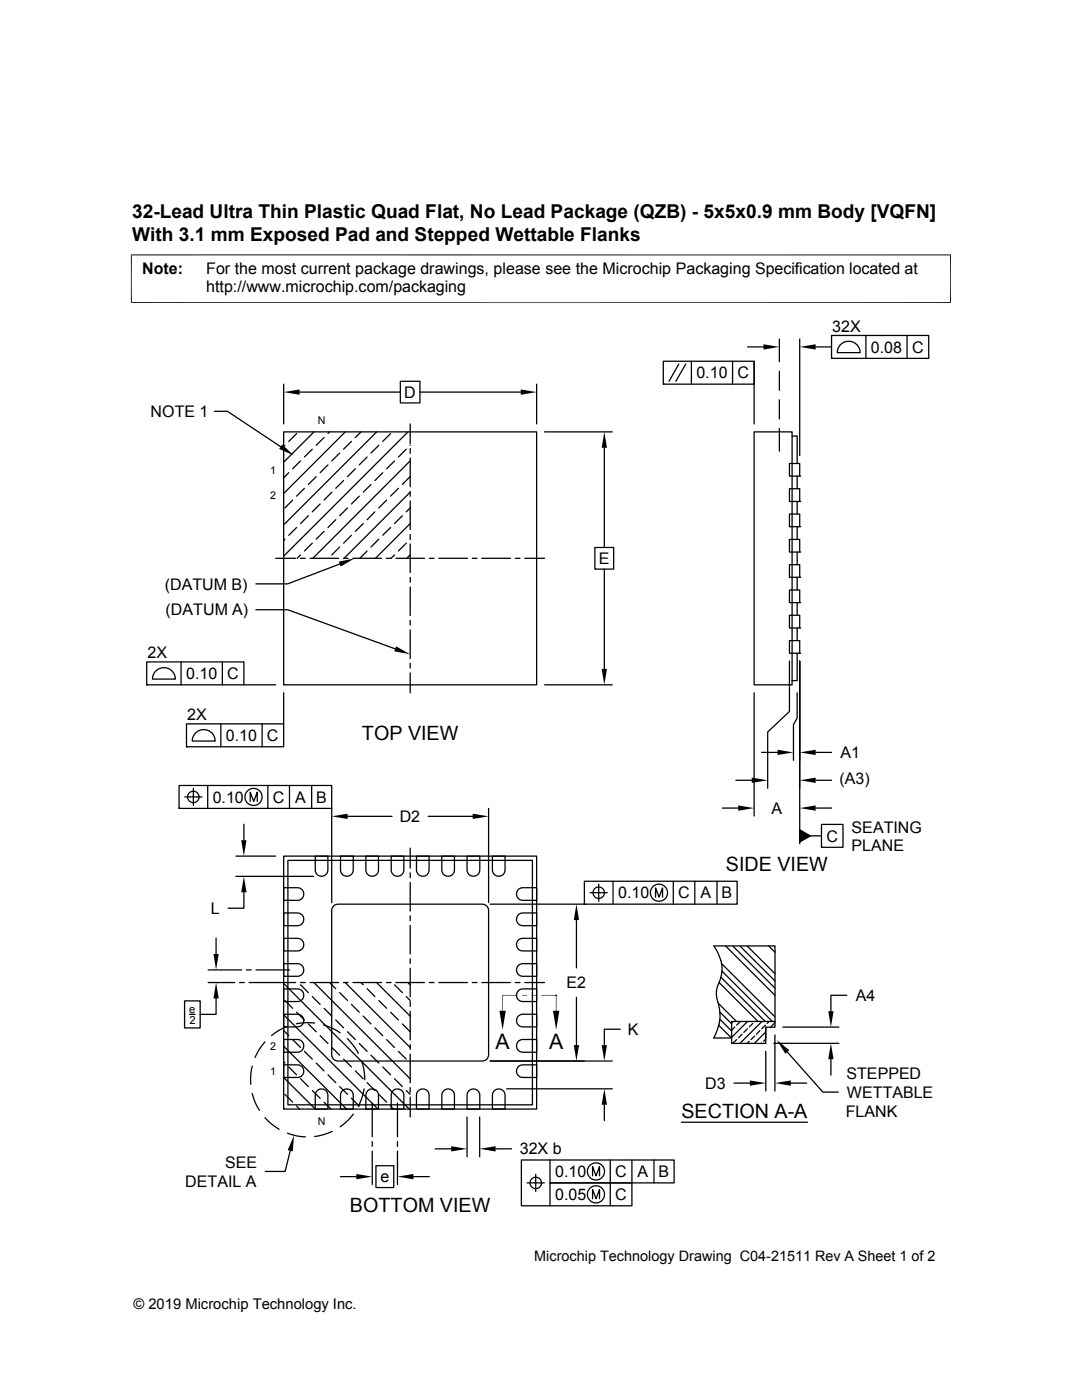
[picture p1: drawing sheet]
<svg xmlns="http://www.w3.org/2000/svg" width="216mm" height="279mm" viewBox="0 0 216 279" stroke-linecap="round" stroke-linejoin="round" font-family="sans-serif">
<g fill="none" stroke="#000" stroke-width=".25">
<path d="M56.6 76.7v7.9M59.8 78.3h20.1M79.9 76.1h3.9v4.3h-3.9zM83.8 78.3h20.1M107.1 76.7v7.9M132.4 72.1h18.1v4.6h-18.1zM132.4 76.7h.1M135.4 72.7l-1.9 3.4M136.8 72.7l-1.9 3.4M138 72.1v4.6M146.2 72.1v4.6M149.2 69.2h3.1"/>
<path d="M150.5 72.1v12.5M155.5 67.6v4.6M155.5 74.1v3.8M155.5 79.8v3.8M159.6 67.6v23.3M162.8 69.2h3.1M165.9 67h19.4v4.5h-19.4zM165.9 71.5h.1M167.8 68.7a2.3 2.3 0 0 1 2.5-.4 2.3 2.3 0 0 1 1.3 2.1h-4.5l.3-1.2zM172.8 67v4.5M181 67v4.5M42.8 82.1h2.6l10.6 7.1"/>
<path d="M56.6 86.2h50.5v50.5h-50.5zM56.9 88.9l-.3 .2M57.6 94.3l-1 1.1M58.4 99.8l-1.5 1.6M59.2 86.5l-1.6 1.6M60 92l-1.6 1.6M60.7 97.5l-1.5 1.5M62.3 89.6l-1.6 1.6M62.7 86.2l-6.1 6M63.1 95.1l-1.6 1.6M64.7 87.3l-1.6 1.6M65.4 92.8l-1.5 1.5"/>
<path d="M65.8 86.2l-.4 .3M66.2 98.2l-1.5 1.6M67.8 90.4l-1.6 1.6M68.6 95.9l-1.6 1.6M68.9 86.2l-12.3 12.3M70.1 88.1l-1.5 1.5M70.9 93.6l-1.6 1.5M71.7 99l-1.6 1.6M72 86.2l-1.1 1.1M73.3 91.2l-1.6 1.6M74 96.7l-1.5 1.5M75.2 86.2l-18.6 18.6"/>
<path d="M75.6 88.9l-1.6 1.5M76.4 94.3l-1.6 1.6M77.2 99.8l-1.6 1.6M77.9 86.5l-1.5 1.6M78.7 92l-1.5 1.6M79.5 97.5l-1.6 1.5M81.1 89.6l-1.6 1.6M81.4 86.2l-24.8 24.8M81.8 98.2l-13.2 13.2M81.8 92l-19.4 19.4M81.8 88.9h.1M81.8 95.1l-1.5 1.6"/>
<path d="M81.9 84.6v4M81.9 89.5v1M81.9 91.4v5.7M81.9 98.1v.9M81.9 100v5.7M108.7 86.2h13.5M120.6 89.4v19.9M150.5 86.2h7.6v50.5h-7.6zM155.5 85.5v4.5M157.5 97.5h2.1v2.6h-2.1zM157.5 92.5h2.1v2.5h-2.1zM158.1 87h1v5.5"/>
<path d="M159.1 95v2.5M159.6 95h.1M55 111.4h4M56.9 107.6l-.3 .3M59.2 105.3l-1.6 1.5M59.9 111.4h1M60 110.7l-.7 .7M61.5 102.9l-1.5 1.6M61.8 111.4h5.8M62.3 108.4l-1.6 1.6M63.9 100.6l-1.6 1.6M64.7 106l-1.6 1.6"/>
<path d="M67 103.7l-1.6 1.6M67.8 109.2l-1.6 1.5M67.8 112.6l-10.4 3.9h-6.3M68.5 111.4h1M69.3 101.4l-1.5 1.5M70.1 106.8l-1.5 1.6M70.4 111.4h5.7M72.5 104.5l-1.6 1.5M73.3 110l-1.5 1.4M74.8 102.2l-1.5 1.5M75.6 107.6l-1.6 1.6M77.9 105.3l-1.5 1.5"/>
<path d="M78.7 110.7l-.7 .7h-.9M79 111.4h5.7M80.3 102.9l-1.6 1.6M81.1 108.4l-1.6 1.6M81.8 110.7l-.6 .7M81.8 104.5l-6.9 6.9M81.8 101.4l-.7 .8M81.9 106.7l-.1 .9M81.9 108.6v5.7M81.9 115.2v1M81.9 117.1v5.8M85.7 111.4h.9"/>
<path d="M87.6 111.4h5.7M94.2 111.4h1M96.1 111.4h5.8M102.8 111.4h1M104.7 111.4h4M118.7 109.3h3.7v4.3h-3.7zM120.6 113.6v19.9M157.5 117.8h2.1v2.5h-2.1zM157.5 112.7h2.1v2.5h-2.1zM157.5 107.7h2.1v2.5h-2.1zM157.5 102.6h2.1v2.5h-2.1zM159.1 100.1v2.5"/>
<path d="M159.1 105.1v2.6M159.1 110.2v2.5M159.1 115.2v2.6M159.6 115.2h.1M159.6 110.2h.1M159.6 105.1h.1M159.6 100.1h.1M29.3 132.1h19.4v4.6h-19.4zM29.3 136.7h.1M31.2 133.8a2.28 2.28 0 0 1 2.5-.4 2.28 2.28 0 0 1 1.3 2.1h-4.6l.4-1.2zM36.1 132.1v4.6M44.4 132.1v4.6"/>
<path d="M48.7 136.7h6.3M51.1 121.7h6.3l21.5 7.8M56.6 138.3v6.2M81.9 123.8v1M81.9 125.7v5.7M81.9 132.4v.9M81.9 134.3v4M108.7 136.7h13.5M150.5 138.3v24.6M157.5 131.9v10.1l-4.3 4.1v11.2M157.5 127.8h2.1v2.6h-2.1zM157.5 122.8h2.1v2.5h-2.1z"/>
<path d="M159.1 138.3v5l-.8 1.3v7.1M159.1 130.4v5.4h-1M159.1 120.3v2.5M159.1 125.3v2.5M159.6 131.9v36.5M159.6 130.4h.1M159.6 125.3h.1M159.6 120.3h.1M35.7 156.8h30.5v4.5h-30.5zM36.9 159h3.4M37.2 144.5h19.4v4.5h-19.4zM37.2 149h.1"/>
<path d="M38.6 157.3v3.5M39.1 146.2a2.28 2.28 0 0 1 2.5-.4 2.28 2.28 0 0 1 1.3 2.1h-4.5l.3-1.2zM41.4 156.8v4.5M44.1 144.5v4.5M49.9 159.9v-1.8l.7 1.8 .7-1.8v1.8M52.3 144.5v4.5M53.4 156.8v4.5M57.8 156.8v4.5M62.2 156.8v4.5M146.8 155.7h3.2M152 150.2h3.2M162.8 155.7h3.1"/>
<path d="M162.8 150.2h3.1M35.7 161.3h.1M47.1 174.9h15.5M47.1 170.9h7.9M48.7 178.1v3.2h-3.2M48.7 164.5v3.2M56.6 170.9h50.5v50.4h-50.5zM56.6 177.2h2.8a1.26 1.26 0 0 1 1.2 1.2 1.26 1.26 0 0 1-1.2 1.3h-2.8zM57.4 171.7h48.8v48.8h-48.8zM62.9 170.9h2.5v2.7a1.26 1.26 0 0 1-1.2 1.3 1.26 1.26 0 0 1-1.3-1.3zM66.2 161.3v18.8M67.9 170.9h2.6v2.7a1.27 1.27 0 0 1-1.3 1.3 1.27 1.27 0 0 1-1.3-1.3z"/>
<path d="M69.4 162.9h8.8M73 170.9h2.5v2.7a1.26 1.26 0 0 1-1.2 1.3 1.26 1.26 0 0 1-1.3-1.3zM78.1 170.9h2.5v2.7a1.26 1.26 0 0 1-1.3 1.3 1.26 1.26 0 0 1-1.2-1.3zM81.9 169.3v3.9M81.9 174.2v1M81.9 176.1v5.7M83.1 170.9h2.5v2.7a1.26 1.26 0 0 1-1.2 1.3 1.26 1.26 0 0 1-1.3-1.3zM85.4 162.9h8.9M88.2 170.9h2.5v2.7a1.26 1.26 0 0 1-1.3 1.3 1.26 1.26 0 0 1-1.2-1.3zM93.2 170.9h2.5v2.7a1.27 1.27 0 0 1-1.2 1.3 1.27 1.27 0 0 1-1.3-1.3zM97.5 161.3v18.8M98.3 170.9h2.5v2.7a1.26 1.26 0 0 1-1.3 1.3 1.26 1.26 0 0 1-1.2-1.3z"/>
<path d="M103.4 177.6l.3-.3 .6-.1h2.8v2.5h-2.8a1.26 1.26 0 0 1-1.1-.8 1.26 1.26 0 0 1 .2-1.3zM116.6 175.9h30.5v4.5h-30.5zM117.8 178.2h3.4M119.5 176.4v3.5M122.3 175.9v4.5M130.8 179v-1.8l.7 1.8 .7-1.8v1.8M134.3 175.9v4.5M138.6 175.9v4.5M143.1 175.9v4.5M144.1 161.3h3.2M159.6 165.6l2.1 1.2-2.1 1.2zM161.7 166.8h2.2"/>
<path d="M162.8 161.3h3.1M163.9 164.5h4.3v4.6h-4.3zM163.9 169.1h.1M36.8 199.7h3.1v5.4h-3.1zM41.5 193.6h6.7M41.5 196.1h5.3M43.1 199.3v3.1h-3.2M43.1 187.2v3.2M47.8 196.1h.9M49.2 193.6h.9M49.7 196.1h9.3M51.1 193.6h6.7"/>
<path d="M56.6 196.3l25.1 25M56.6 182.2h2.8a1.27 1.27 0 0 1 1.2 1.3 1.27 1.27 0 0 1-1.2 1.2h-2.8zM56.6 187.3h2.8a1.26 1.26 0 0 1 1.2 1.2 1.26 1.26 0 0 1-1.2 1.3h-2.8zM56.6 192.3h2.8a1.26 1.26 0 0 1 1.2 1.3 1.26 1.26 0 0 1-1.2 1.2h-2.8zM56.6 197.4h2.8a1.26 1.26 0 0 1 1.2 1.2 1.26 1.26 0 0 1-1.2 1.3h-2.8zM56.9 199.7l1.5 1.5M59.9 196.1h1M60 196.5l1.5 1.6M61.8 196.1h5.8M62.3 198.9l1.6 1.5M62.7 196.1l19.1 19.2M65.8 196.1l1.2 1.2"/>
<path d="M66.5 180.8l1-.4h28.7a1.23 1.23 0 0 1 1.3 1.3v28.8a1.23 1.23 0 0 1-1.3 1.3h-28.7a1.23 1.23 0 0 1-1.3-1.3v-28.8zM67.8 198.1l1.5 1.6M68.5 196.1h1M68.9 196.1l12.9 12.9M70.4 196.1h5.7M72 196.1l.5 .4M73.3 197.3l1.5 1.6M75.2 196.1l6.6 6.7M75.6 199.7l1.6 1.5M77.1 196.1h.9M78.7 196.5l1.6 1.6M79 196.1h5.7"/>
<path d="M81.1 198.9l.7 .8M81.4 196.1l.4 .4M81.9 182.8v.9M81.9 184.7v5.7M81.9 191.3v1M81.9 193.2v5.7M81.9 199.9v1M85.7 196.1h.9M87.6 196.1h5.7M94.2 196.1h1M96.1 196.1h5.8M97.8 180.4h18.8"/>
<path d="M102.8 196.1h1M103.4 187.7l.3-.3 .6-.1h2.8v2.5h-2.8a1.26 1.26 0 0 1-1.1-.8 1.26 1.26 0 0 1 .2-1.3zM103.4 192.8l.4-.4 .5-.1h2.8v2.5h-2.8a1.27 1.27 0 0 1-1.1-.7 1.27 1.27 0 0 1 .2-1.3zM103.4 182.6l.4-.3 .5-.1h2.8v2.5h-2.8a1.27 1.27 0 0 1-1.1-.7 1.27 1.27 0 0 1 .2-1.4zM103.4 197.8l.4-.3 .5-.1h2.8v2.5h-2.8a1.25 1.25 0 0 1-1.1-.8 1.25 1.25 0 0 1 .2-1.3zM104.7 196.1h4M111 198.6h.1M115 183.6v9.6M115 199v9.6M116.6 180.4h.1M143.5 196.1l7.8 7.8M143.8 195l8.9 8.9"/>
<path d="M144 192.3l10.6 10.6M144.1 193.8l10 10.1M144.8 188.8l9.8 9.8M146.2 188.8l8.4 8.4M147.6 188.8l7 7M149.1 188.8l5.5 5.5M153.4 188.8l1.2 1.2M169 198.6h-3.2v3.2M37.8 202.4h1.1M50.3 212.8a10.9 10.9 0 0 0-.3 3.6M50.3 218.2l.8 2.1 .7 1.3M52.9 207.9l-1.4 1.9-.6 1.2"/>
<path d="M56.6 205.7l1 1M56.6 211.9l.3 .3M56.6 202.5l18.8 18.8M56.6 208.8l12.6 12.5M56.6 202.4h2.8a1.26 1.26 0 0 1 1.2 1.3 1.26 1.26 0 0 1-1.2 1.2h-2.8zM56.6 207.5h2.8a1.27 1.27 0 0 1 1.2 1.2 1.27 1.27 0 0 1-1.2 1.3h-2.8zM56.6 212.5h2.8a1.26 1.26 0 0 1 1.2 1.3 1.26 1.26 0 0 1-1.2 1.2h-2.8zM56.6 215l6.3 6.3M56.9 218.4l1.5 1.6M57.4 204.8a10.5 10.5 0 0 0-3.2 1.9M57.6 212.9l1.6 1.6M58.4 207.5l1.6 1.5"/>
<path d="M59.2 202l1.5 1.6M60 215.3l1.5 1.6M60.7 209.8l1.6 1.6M61.5 204.3l1.6 1.6M62.3 217.6l1.6 1.6M62.8 204.2l-1.4-.1-2.3 .2M63.1 212.2l1.6 1.5M63.2 217.8a1.27 1.27 0 0 1 1.4-.4 1.27 1.27 0 0 1 .8 1.2v2.7h-2.5v-2.7zM63.9 206.7l1.5 1.6M64.6 204.6l1.6 .6 1.7 .9M64.7 201.2l1.5 1.6M64.7 220l1.3 1.3"/>
<path d="M65.4 214.5l1.6 1.6M66.2 209l1.6 1.6M67 203.6l1.6 1.5M67.8 216.9l1.5 1.5M68.3 217.8a1.28 1.28 0 0 1 1.3-.4 1.28 1.28 0 0 1 .9 1.2v2.7h-2.6v-2.7zM68.6 211.4l1.5 1.5M69.3 207.3l1.4 1.7 .8 1.2M69.3 205.9l1.6 1.6M70.1 200.4l1.6 1.6M70.1 219.2l1.6 1.5M70.9 213.7l1.6 1.6M71.7 208.3l1.6 1.5"/>
<path d="M72.2 211.9a10.9 10.9 0 0 1 .6 3.6M72.5 202.8l1.5 1.5M72.6 217.3l-.5 2.1-.6 1.4M73.3 216.1l1.5 1.5M73.3 217.8a1.27 1.27 0 0 1 1.4-.4 1.27 1.27 0 0 1 .8 1.2v2.7h-2.5v-2.7zM74 210.6l1.6 1.6M74.8 205.1l1.6 1.6M75.6 218.4l1.6 1.6M76.4 212.9l1.5 1.6M77.2 207.5l1.5 1.5M77.9 202l1.6 1.6M78.4 217.7a1.27 1.27 0 0 1 1.4-.3 1.27 1.27 0 0 1 .8 1.2v2.7h-2.5v-2.7z"/>
<path d="M78.7 215.3l1.6 1.6M79.5 209.8l1.6 1.6M80.3 204.3l1.5 1.6M81.1 217.6l.7 .8M81.8 212.2h.1M81.9 201.8v5.7M81.9 208.5v.9M81.9 210.4v5.7M81.9 217v1M81.9 218.9v4M83.4 217.8a1.26 1.26 0 0 1 1.4-.4 1.26 1.26 0 0 1 .8 1.2v2.7h-2.5v-2.7zM88.5 217.8a1.27 1.27 0 0 1 1.3-.4 1.27 1.27 0 0 1 .9 1.2v2.7h-2.5v-2.7z"/>
<path d="M93.5 217.8a1.28 1.28 0 0 1 1.4-.4 1.28 1.28 0 0 1 .8 1.2v2.7h-2.5v-2.7zM97.8 211.8h24.4M98.6 217.8a1.27 1.27 0 0 1 1.3-.4 1.27 1.27 0 0 1 .9 1.2v2.7h-2.5v-2.7zM101.1 217.3h21.1M103.4 202.9l.3-.4 .6-.1h2.8v2.5h-2.8a1.26 1.26 0 0 1-1.1-.7 1.26 1.26 0 0 1 .2-1.3zM103.4 213l.3-.4 .6-.1h2.8v2.5h-2.8a1.26 1.26 0 0 1-1.1-.7 1.26 1.26 0 0 1 .2-1.3zM103.4 207.9l.4-.3 .5-.1h2.8v2.5h-2.8a1.27 1.27 0 0 1-1.1-.8 1.27 1.27 0 0 1 .2-1.3zM123.8 205.4h-3.2v3.2M143.3 200.2l3.7 3.7M143.6 202l2.4 2.3M143.6 203.4l2.4 2.4M146 203.9h8.6v1.1h-1.8v3.2h-6.8z"/>
<path d="M146.3 203.9l-.3 .3M146.5 216.2h3.1M146.6 205l-.6 .6M147 207.5l-.7 .7M147.7 203.9l-.7 .7M148.1 206.4l-.8 .7M149.1 205.3l-.7 .7M149.2 203.9l-3.2 3.1M149.5 207.8l-.4 .4M150.2 204.2l-.7 .8M150.6 206.8l-.7 .7M150.6 203.9h.1"/>
<path d="M151.6 205.7l-.7 .7M152 208.2h.1M152 203.9l-4.4 4.3M152.7 204.6l-.7 .7M152.8 206l-2.3 2.2M152.8 207.4l-.4 .4M152.8 205v2.2M152.8 209.8v7.9M153.5 203.9l-.4 .3M154.4 208.2h13M154.6 206.6v11.1M154.6 204.1l-.8 .9"/>
<path d="M154.6 203.9v-15.1h-12.2a7.2 7.2 0 0 1 .7 8.2 5.7 5.7 0 0 0 .3 3.6 8.6 8.6 0 0 1-1 6.6h3.6l-2.6-2.6M156.2 205h11.2M157.1 210l7.1 8h3.1M157.8 216.2h3.2M165.8 211.4v3.2M52.9 223.1a10.6 10.6 0 0 0 2.8 2.3M56.6 221.3h.1M57.4 226.1l.1 .1a10.3 10.3 0 0 0 3.4 .7M57.9 229.7l-1 4.1h-4M59.2 220.7l.6 .6M66.3 225.8l-2 .7-1.5 .3M67.9 234.8h3.2"/>
<path d="M70.5 222.3a10.3 10.3 0 0 1-2.6 2.6M74.3 220.2v6.7M74.3 227.8v1M74.3 229.7v6.7M75 232.6h3.6v4.4h-3.6zM77.9 220.7l.6 .6M79.3 220.2v6.7M79.3 227.8v1M79.3 229.7v6.7M82.5 234.8h3.2M86.8 229.3h3.2M93.2 222.9v8"/>
<path d="M95.7 222.9v8M98.9 229.3h3.2M105.2 236.1h3.4M106.9 234.4v3.4M109.7 231.5v4.6h16.4v4.5h-22.1v-9.1h30.5v4.6h-24.8v4.5M118.2 234.7v-1.9l.7 1.9 .7-1.9v1.9M118.2 239.2v-1.8l.7 1.8 .7-1.8v1.8M120.6 220.5v3.1M121.8 231.5v9.1M126.1 231.5v4.6M130.5 231.5v4.6M136 224h25.1"/>
<circle cx="38.6" cy="159" r="1.14"/>
<circle cx="50.6" cy="159" r="1.71"/>
<circle cx="119.5" cy="178.2" r="1.14"/>
<circle cx="131.5" cy="178.2" r="1.72"/>
<circle cx="106.9" cy="236.1" r="1.14"/>
<circle cx="118.9" cy="233.8" r="1.71"/>
<circle cx="118.9" cy="238.4" r="1.71"/>
</g>
<path d="M26.1 50.9h163.7M26.2 50.8v9.7M189.7 50.8v9.7M26.1 60.4h163.7M103.3 198.6h-3v3.1M108 198.6h3M111 198.6v3.1" fill="none" stroke="#000" stroke-width=".2"/>
<g fill="#000">
<path d="M56.6 78.3l3.2-.6v1.1zM103.9 77.7l3.2 .6-3.2 .5zM152.3 68.7l3.2 .5-3.2 .6zM159.6 69.2l3.2-.5v1.1zM56.3 88.7l2.4 2.2-3-1.3zM120.6 86.2l.5 3.2h-1zM67.6 112.1l3.2-.7-2.8 1.7zM79 129l2.9 1.6-3.2-.6zM120.1 133.5h1l-.5 3.2zM150 155.2l3.2 .5-3.2 .6zM155.2 149.6l3.1 .6-3.1 .5zM159.6 150.2l3.2-.6v1.1z"/>
<path d="M159.6 155.7l3.2-.5v1.1zM48.1 167.7h1.1l-.5 3.2zM48.7 174.9l.5 3.2h-1.1zM66.2 162.9l3.2-.5v1zM94.3 162.4l3.2 .5-3.2 .5zM147.3 160.7l3.2 .6-3.2 .5zM159.6 165.6l2.1 1.2-2.1 1.2zM159.6 161.3l3.2-.6v1.1zM42.6 190.4h1l-.5 3.2zM43.1 196.1l.5 3.2h-1zM104.2 198.6h1l-1 .1zM104.2 198.7l1-.1v.1z"/>
<path d="M106.1 198.6h1l-1 .1zM106.1 198.7l1-.1v.1zM115 180.4l.5 3.2h-1zM99.7 201.7h1.2l-.6 3.8zM110.3 201.7h1.3l-.6 3.8zM114.5 208.6h1l-.5 3.2zM120.1 208.6h1l-.5 3.2zM149.6 215.6l3.2 .6-3.2 .5zM155 207.6l2.5 2-.8 .7zM154.6 216.2l3.2-.6v1.1zM165.8 208.2l.5 3.2h-1zM165.3 201.8h1l-.5 3.2z"/>
<path d="M58.7 226.6l-.3 3.2-1-.3zM71.1 234.3l3.2 .5-3.2 .6zM79.3 234.8l3.2-.5v1.1zM90 228.7l3.2 .6-3.2 .5zM95.7 229.3l3.2-.6v1.1zM120.6 217.3l.5 3.2h-1z"/>
</g>
<g font-size="4.3">
<text x="98.9" y="209.4">A</text>
<text x="109.6" y="209.4">A</text>
</g>
<g font-size="3.9">
<text x="72.2" y="147.6">TOP VIEW</text>
<text x="144.8" y="173.8">SIDE VIEW</text>
<text x="136" y="223.1">SECTION A-A</text>
<text x="69.8" y="241.8">BOTTOM VIEW</text>
</g>
<g font-size="3.8">
<text x="26.4" y="43.5">32-Lead Ultra Thin Plastic Quad Flat, No Lead Package (QZB) - 5x5x0.9 mm Body [VQFN]</text>
<text x="26.4" y="48">With 3.1 mm Exposed Pad and Stepped Wettable Flanks</text>
</g>
<g font-size="3.2">
<text x="28.4" y="54.6">Note:</text>
<text x="41.1" y="58.3">http://www.microchip.com/packaging</text>
<text x="41.1" y="54.6">For the most current package drawings, please see the Microchip Packaging Specification located at</text>
<text x="166.1" y="66.2">32X</text>
<text x="173.8" y="70.4">0.08</text>
<text x="182" y="70.4">C</text>
<text x="139" y="75.5">0.10</text>
<text x="147.2" y="75.5">C</text>
<text x="30.1" y="83.2">NOTE 1</text>
<text x="80.6" y="79.4">D</text>
<text x="119.5" y="112.6">E</text>
<text x="32.9" y="117.7">(DATUM B)</text>
<text x="33" y="122.8">(DATUM A)</text>
<text x="29.4" y="131.3">2X</text>
<text x="37.1" y="135.5">0.10</text>
<text x="45.3" y="135.5">C</text>
<text x="37.4" y="143.7">2X</text>
<text x="45.1" y="147.9">0.10</text>
<text x="53.3" y="147.9">C</text>
<text x="167.7" y="151.3">A1</text>
<text x="42.4" y="160.2">0.10</text>
<text x="54.4" y="160.2">C</text>
<text x="58.9" y="160.2">A</text>
<text x="63.1" y="160.2">B</text>
<text x="167.5" y="156.5">(A3)</text>
<text x="79.8" y="164.1">D2</text>
<text x="154" y="162.4">A</text>
<text x="164.9" y="168">C</text>
<text x="169.9" y="166.2">SEATING</text>
<text x="169.9" y="169.9">PLANE</text>
<text x="123.3" y="179.3">0.10</text>
<text x="135.3" y="179.3">C</text>
<text x="139.8" y="179.3">A</text>
<text x="144" y="179.3">B</text>
<text x="42.1" y="182.4">L</text>
<text x="113" y="197.2">E2</text>
<text x="170.8" y="199.8">A4</text>
<text x="125.3" y="206.5">K</text>
<text x="168.9" y="215.3">STEPPED</text>
<text x="140.7" y="217.3">D3</text>
<text x="169" y="219.1">WETTABLE</text>
<text x="168.8" y="222.9">FLANK</text>
<text x="44.9" y="233">SEE</text>
<text x="103.7" y="230.4">32X b</text>
<text x="37" y="236.9">DETAIL A</text>
<text x="75.9" y="235.9">e</text>
<text x="110.8" y="234.9">0.10</text>
<text x="110.8" y="239.5">0.05</text>
<text x="122.8" y="234.9">C</text>
<text x="122.8" y="239.5">C</text>
<text x="127.2" y="234.9">A</text>
<text x="131.4" y="234.9">B</text>
</g>
<g font-size="2.9">
<text x="106.6" y="251.7">Microchip Technology Drawing C04-21511 Rev A Sheet 1 of 2</text>
<text x="26.6" y="261.3">© 2019 Microchip Technology Inc.</text>
</g>
<g font-size="2.2">
<text x="37.8" y="202.2">e</text>
<text x="37.8" y="204.3">2</text>
</g>
<g font-size="2.1">
<text x="63.4" y="84.6">N</text>
<text x="53.9" y="94.5">1</text>
<text x="53.9" y="99.6">2</text>
<text x="53.9" y="209.5">2</text>
<text x="53.9" y="214.5">1</text>
<text x="63.4" y="224.5">N</text>
</g>
</svg>
